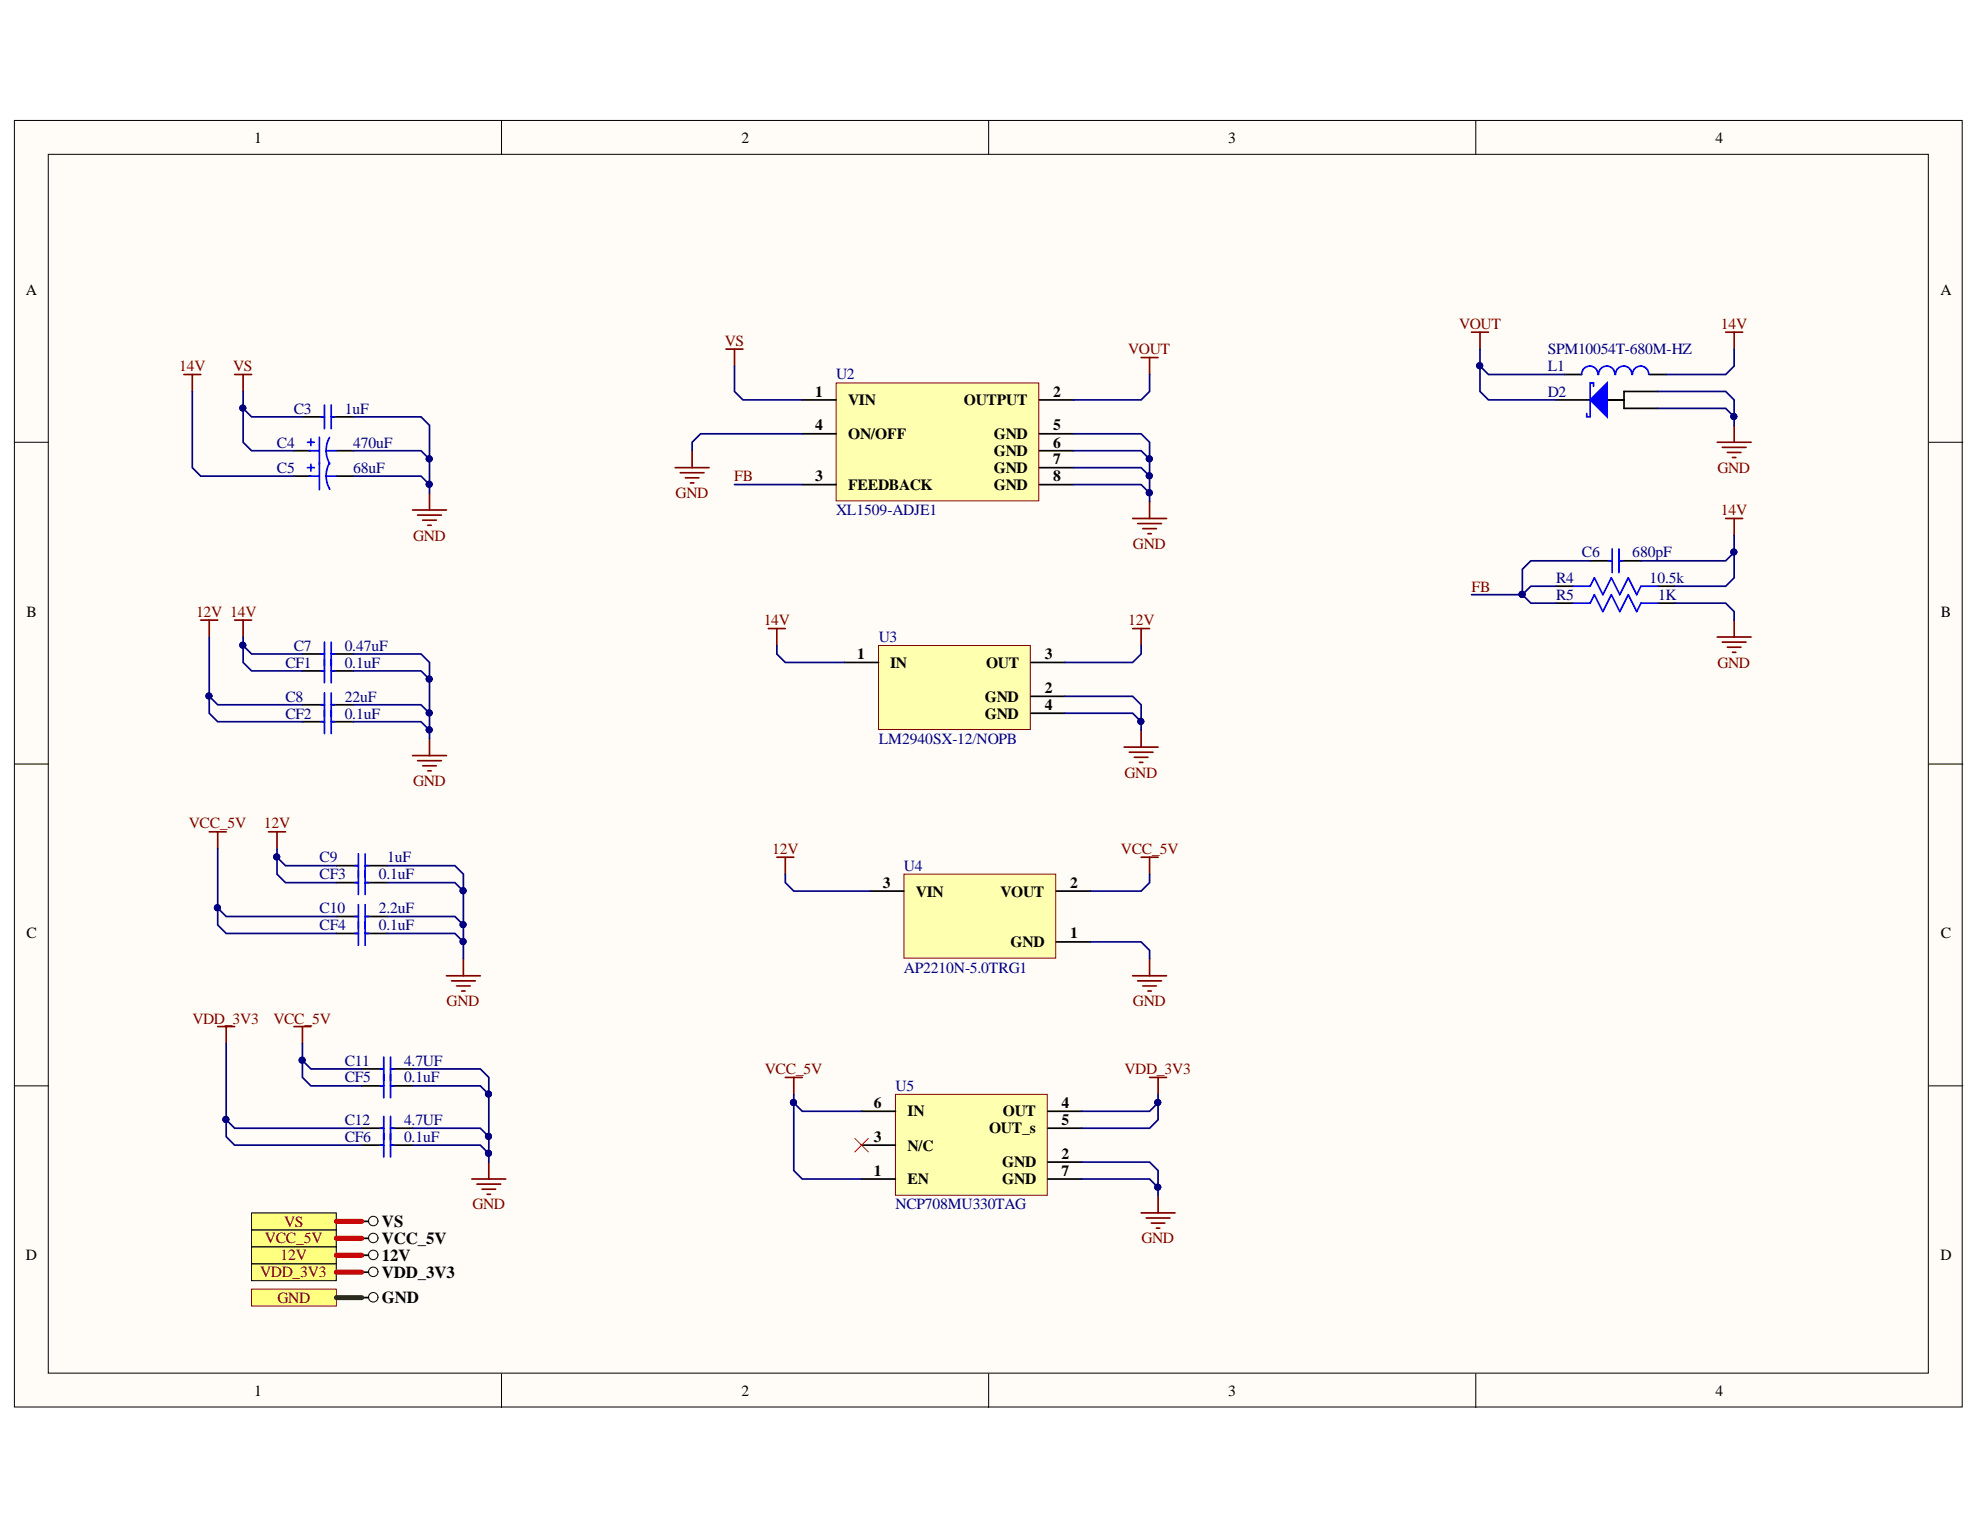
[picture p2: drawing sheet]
<svg xmlns="http://www.w3.org/2000/svg" width="279mm" height="216mm" viewBox="0 0 279 216" stroke-linecap="round" stroke-linejoin="round" font-family="sans-serif">
<g fill="#fffcf8" stroke="#000" stroke-width=".14">
<path d="M2 17h274.9v181.5h-274.9z"/>
<path d="M6.8 21.8h265.3v172h-265.3z"/>
</g>
<path d="M70.8 17v4.8M139.5 17v4.8M208.2 17v4.8M2 62.4h4.8M272.2 62.4h4.8M2 107.8h4.8M272.2 107.8h4.8M2 153.2h4.8M272.2 153.2h4.8M70.8 193.9v4.7M139.5 193.9v4.7M208.2 193.9v4.7" fill="none" stroke="#000" stroke-width=".14"/>
<path d="M126.4 154.4h21.4v14.3h-21.4z" fill="#ffffb0" stroke="#800000" stroke-width=".14"/>
<path d="M51 159.2h3.2M51 150.8h3.2M55.1 159.2h3.1M55.1 150.8h3.1M121.6 156.8h4.8M147.9 156.8h4.8M147.9 159.2h4.8M121.6 166.4h4.8M121.6 161.6h4.8M147.9 166.4h4.8M147.9 164h4.8" fill="none" stroke="#000" stroke-width=".24"/>
<g fill="none" stroke="#800000" stroke-width=".24">
<path d="M25.9 52.8h2.4M27.1 52.8v2.4M33.1 52.8h2.4M34.3 52.8v2.4M102.4 49.3h2.4M103.6 49.3v2.4M161 50.5h2.4M162.2 50.5v2.3M207.6 46.9h2.4M208.8 46.9v2.4M243.5 46.9h2.4M244.7 46.9v2.4"/>
<path d="M58.2 72h4.8M58.9 72.7h3.4M59.7 73.4h1.9M60.4 74.1h.4M60.6 69.6v2.4M159.8 73.2h4.8M160.5 73.9h3.4M161.3 74.6h1.9M162 75.3h.5M162.2 70.8v2.4M242.3 62.4h4.8M243 63.1h3.4"/>
<path d="M243.5 73.2h2.4M243.8 63.8h1.9M244.5 64.6h.4M244.7 60v2.4M244.7 73.2v2.4M242.3 89.9h4.8M243 90.6h3.4M243.8 91.3h1.9M244.5 92h.4M244.7 87.5v2.4M30.7 144.9h2.4M31.9 144.9v2.4"/>
<path d="M41.5 144.9h2.4M42.7 144.9v2.4M110.8 152h2.4M112 152v2.4M162.2 152h2.4M163.4 152v2.4M66.6 166.4h4.8M67.3 167.1h3.3M68 167.8h1.9M68.7 168.5h.5M69 164v2.4M161 171.2h4.8"/>
<path d="M161.7 171.9h3.4M162.5 172.6h1.9M163.2 173.3h.5M163.4 168.8v2.4"/>
</g>
<path d="M120.6 160.6l1.9 2M122.5 160.6l-1.9 2" fill="none" stroke="#f00" stroke-width=".14"/>
<path d="M53.7 159.2h.5M53.7 150.8h.5M54.2 149.2v3.3M54.2 157.5v3.4M55.1 149.2v3.3M55.1 157.5v3.4M55.1 159.2h.5M55.1 150.8h.5" fill="none" stroke="#00f" stroke-width=".24"/>
<path d="M35.5 178.3h12v2.4h-12z" fill-rule="evenodd" fill="#ffff80" stroke="#000" stroke-width=".14"/>
<circle cx="52.7" cy="179.5" r=".67" fill="none" stroke="#000" stroke-width=".14"/>
<path d="M51 179.5h1" fill="none" stroke="#000" stroke-width=".24"/>
<path d="M35.5 181.9h12v2.4h-12z" fill-rule="evenodd" fill="#ffff80" stroke="#800000" stroke-width=".14"/>
<circle cx="52.7" cy="183.1" r=".67" fill="none" stroke="#000" stroke-width=".14"/>
<path d="M51 183.1h1" fill="none" stroke="#000" stroke-width=".24"/>
<path d="M35.5 175.9h12v2.4h-12z" fill-rule="evenodd" fill="#ffff80" stroke="#000" stroke-width=".14"/>
<circle cx="52.7" cy="177.1" r=".67" fill="none" stroke="#000" stroke-width=".14"/>
<path d="M51 177.1h1" fill="none" stroke="#000" stroke-width=".24"/>
<path d="M29.5 117.4h2.4M30.7 117.4v2.4M37.9 117.4h2.4M39.1 117.4v2.4M63 137.7h4.8M63.7 138.4h3.4M64.4 139.1h1.9M65.2 139.8h.4M65.4 135.3v2.4" fill="none" stroke="#800000" stroke-width=".24"/>
<path d="M35.5 173.5h12v2.4h-12z" fill-rule="evenodd" fill="#ffff80" stroke="#000" stroke-width=".14"/>
<circle cx="52.7" cy="174.7" r=".67" fill="none" stroke="#000" stroke-width=".14"/>
<path d="M47.5 122.2h3.1M51.5 122.2h3.1M51 174.7h1" fill="none" stroke="#000" stroke-width=".24"/>
<path d="M50.1 122.2h.5M50.6 120.5v3.3M51.5 120.5v3.3M51.5 122.2h.5" fill="none" stroke="#00f" stroke-width=".24"/>
<path d="M109.6 121h2.4M110.8 121v2.4M159.8 137.7h4.8M160.5 138.4h3.4M161 121h2.4M161.3 139.1h1.9M162 139.8h.5M162.2 121v2.4M162.2 135.3v2.4" fill="none" stroke="#800000" stroke-width=".24"/>
<path d="M124 91.1h21.4v11.8h-21.4z" fill="#ffffb0" stroke="#800000" stroke-width=".14"/>
<path d="M42.7 99.5h3.1M46.7 99.5h3.1M119.2 93.5h4.8M145.5 93.5h4.8M145.5 98.3h4.8M145.5 100.6h4.8" fill="none" stroke="#000" stroke-width=".24"/>
<g fill="none" stroke="#800000" stroke-width=".24">
<path d="M28.3 87.5h2.4M29.5 87.5v2.4M33.1 87.5h2.4M34.3 87.5v2.4M108.4 88.7h2.4M109.6 88.7v2.4M159.8 88.7h2.4M161 88.7v2.4M58.2 106.6h4.8M58.9 107.3h3.4M59.7 108.1h1.9M60.4 108.8h.4"/>
<path d="M60.6 104.2v2.4M158.6 105.4h4.8M159.4 106.1h3.3M160.1 106.9h1.9M160.8 107.6h.5M161 103v2.4"/>
</g>
<path d="M45.3 99.5h.5M45.8 97.8v3.3M46.7 97.8v3.3M46.7 99.5h.5" fill="none" stroke="#00f" stroke-width=".24"/>
<path d="M127.6 123.4h21.4v11.8h-21.4z" fill="#ffffb0" stroke="#800000" stroke-width=".14"/>
<path d="M122.8 125.7h4.8M149.1 132.9h4.8M149.1 125.7h4.8" fill="none" stroke="#000" stroke-width=".24"/>
<path d="M35.5 171.2h12v2.3h-12z" fill-rule="evenodd" fill="#ffff80" stroke="#000" stroke-width=".14"/>
<circle cx="52.7" cy="172.3" r=".67" fill="none" stroke="#000" stroke-width=".14"/>
<path d="M219.6 56.4h4.8M233.9 55.2h-4.7v1.2h-2.4h2.4v1.2h4.7M51 172.3h1" fill="none" stroke="#000" stroke-width=".24"/>
<path d="M224.9 54.5v-.5h-.5v4.8h-.5v-.5" fill="none" stroke="#00f" stroke-width=".24"/>
<path d="M224.4 56.4l2.4-2.4v4.8z" fill="#00f"/>
<path d="M224.4 56.4l2.4-2.4v4.8z" fill="none" stroke="#00f" stroke-width=".24"/>
<path d="M118 54h28.6v16.7h-28.6z" fill="#ffffb0" stroke="#800000" stroke-width=".14"/>
<g fill="none" stroke="#000" stroke-width=".24">
<path d="M42.7 58.8h3.1M46.7 58.8h3.1M113.2 56.4h4.8M146.7 56.4h4.8M220.8 52.8h2.4M232.8 52.8h2.3M41.5 63.6h2.4M41.5 67.2h2.4M47.5 63.6h2.3M47.5 67.2h2.3M113.2 68.4h4.8M113.2 61.2h4.8"/>
<path d="M146.7 68.4h4.8M146.7 61.2h4.8M146.7 63.6h4.8M146.7 66h4.8M224.4 79.1h3.1M228.4 79.1h3.2M42.7 94.7h3.1M42.7 92.3h3.1M46.7 94.7h3.1M46.7 92.3h3.1M219.6 85.1h2.4M219.6 82.7h2.4"/>
<path d="M233.9 85.1h2.4M233.9 82.7h2.4M42.7 101.8h3.1M46.7 101.8h3.1M47.5 124.5h3.1M47.5 129.3h3.1M47.5 131.7h3.1M51.5 124.5h3.1M51.5 129.3h3.1M51.5 131.7h3.1M51 153.2h3.2M55.1 153.2h3.1"/>
<path d="M51 161.6h3.2M55.1 161.6h3.1"/>
</g>
<path d="M95.3 66h4.8M96 66.7h3.3M96.7 67.4h1.9M97.4 68.1h.5M97.7 63.6v2.4" fill="none" stroke="#800000" stroke-width=".24"/>
<g fill="none" stroke="#00f" stroke-width=".24">
<path d="M45.3 58.8h.5M45.8 57.1v3.4M46.7 57.1v3.4M46.7 58.8h.5M225.5 52.8a1.15 1.15 0 0 0-1.2-1.1 1.15 1.15 0 0 0-1.1 1.1M227.9 52.8a1.15 1.15 0 0 0-1.2-1.1 1.15 1.15 0 0 0-1.1 1.1M230.3 52.8a1.15 1.15 0 0 0-1.2-1.1 1.15 1.15 0 0 0-1.1 1.1M232.7 52.8a1.15 1.15 0 0 0-1.2-1.1 1.15 1.15 0 0 0-1.1 1.1M43.4 66h.9M43.4 62.4h.9M43.6 67.2h1.5M43.6 63.6h1.5"/>
<path d="M43.9 61.9v1M43.9 65.5v1M45.1 61.7v7.4M46 67.2h1.5M46 63.6h1.5M46 67.2l.1 .8 .4 1M46 63.6l.1 .8 .4 1M46.5 65.3l-.4 1.1-.1 .8M46.5 61.7l-.4 1.1-.1 .8M227 79.1h.5M227.5 77.5v3.3M228.4 77.5v3.3"/>
<path d="M228.4 79.1h.5M45.3 94.7h.5M45.3 92.3h.5M45.8 90.6v5.7M46.7 90.6v5.7M46.7 94.7h.5M46.7 92.3h.5M222 85.1h2.4l.6-1.2 1.2 2.4 1.2-2.4 1.2 2.4 1.2-2.4 1.2 2.4 .6-1.2h2.3M222 82.7h2.4l.6-1.2 1.2 2.4 1.2-2.4 1.2 2.4 1.2-2.4 1.2 2.4 .6-1.2h2.3M45.3 101.8h.5M45.8 100.2v3.3M46.7 100.2v3.3"/>
<path d="M46.7 101.8h.5M50.1 124.5h.5M50.1 129.3h.5M50.1 131.7h.5M50.6 122.9v3.3M50.6 127.7v5.7M51.5 122.9v3.3M51.5 127.7v5.7M51.5 124.5h.5M51.5 129.3h.5M51.5 131.7h.5M53.7 153.2h.5"/>
<path d="M54.2 151.6v3.3M54.2 159.9v3.4M55.1 151.6v3.3M55.1 159.9v3.4M55.1 153.2h.5M53.7 161.6h.5M55.1 161.6h.5"/>
</g>
<g fill="none" stroke="#000080" stroke-width=".24">
<path d="M27.1 55.2v10.8l1.2 1.2h13.2M34.3 55.2v7.2l1.2 1.2h6M34.3 57.6l1.2 1.2h7.2M49.8 58.8h9.6l1.2 1.2v4.8M103.6 51.7v3.5l1.2 1.2h8.4M162.2 52.8v2.4l-1.2 1.2h-9.5M208.8 49.3v5.9l1.2 1.2h9.6M208.8 51.7l1.2 1.1h10.8M233.9 57.6h9.6l1.2 1.2M233.9 55.2h9.6l1.2 1.2v3.6M244.7 49.3v2.4l-1.2 1.1h-8.4M49.8 67.2h9.6l1.2 1.2"/>
<path d="M49.8 63.6h9.6l1.2 1.2v4.8M103.6 68.4h9.6M113.2 61.2h-14.3l-1.2 1.2v1.2M151.5 68.4h9.5l1.2 1.2v1.2M151.5 66h9.5l1.2 1.2v2.4M151.5 63.6h9.5l1.2 1.2v2.4M151.5 61.2h9.5l1.2 1.2v2.4M224.4 79.1h-8.4l-1.2 1.2v3.6l1.2-1.2h3.6M244.7 75.6v5.9l-1.2 1.2h-7.2M244.7 77.9l-1.2 1.2h-11.9M29.5 98.3v2.3l1.2 1.2h12M29.5 89.9v8.4l1.2 1.2h12"/>
<path d="M34.3 91.1v2.4l1.2 1.2h7.2M34.3 89.9v1.2l1.2 1.2h7.2M49.8 99.5h9.6l1.2 1.1M49.8 94.7h9.6l1.2 1.2M49.8 92.3h9.6l1.2 1.2v10.7M109.6 91.1v1.2l1.2 1.2h8.4M150.3 98.3h9.5l1.2 1.2v3.5M161 91.1v1.2l-1.2 1.2h-9.5M207.6 83.9h7.2l1.2 1.2h3.6M236.3 85.1h7.2l1.2 1.2v1.2M30.7 119.8v8.3l1.2 1.2h15.6M39.1 119.8v1.2l1.2 1.2h7.2"/>
<path d="M49.8 101.8h9.6l1.2 1.2M150.3 100.6h9.5l1.2 1.2M30.7 128.1v2.4l1.2 1.2h15.6M39.1 121v2.4l1.2 1.1h7.2M54.6 122.2h9.6l1.2 1.2v9.5l-1.2-1.2h-9.6M54.6 129.3h9.6l1.2 1.2M54.6 124.5h9.6l1.2 1.2M65.4 132.9v2.4M110.8 123.4v1.1l1.2 1.2h10.8M153.9 132.9h7.1l1.2 1.2v1.2M162.2 123.4v1.1l-1.2 1.2h-7.1M31.9 158v2.4l1.2 1.2h17.9"/>
<path d="M31.9 147.3v10.7l1.2 1.2h17.9M42.7 149.6v2.4l1.2 1.2h7.1M42.7 147.3v2.3l1.2 1.2h7.1M58.2 159.2h9.6l1.2 1.2M58.2 153.2h9.6l1.2 1.2M58.2 150.8h9.6l1.2 1.2v12M112 155.6v9.6l1.2 1.2h8.4M112 154.4v1.2l1.2 1.2h8.4M163.4 155.6v2.4l-1.2 1.2h-9.5M163.4 154.4v1.2l-1.2 1.2h-9.5M58.2 161.6h9.6l1.2 1.2M152.7 166.4h9.5l1.2 1.2v1.2"/>
<path d="M152.7 164h9.5l1.2 1.2v2.4"/>
</g>
<g fill="#000080" stroke="#000080" stroke-width=".14">
<circle cx="244.7" cy="77.9" r=".43"/>
<circle cx="29.5" cy="98.2" r=".43"/>
<circle cx="30.7" cy="128.1" r=".43"/>
<circle cx="31.9" cy="158" r=".43"/>
<circle cx="34.3" cy="91" r=".43"/>
<circle cx="34.3" cy="57.6" r=".43"/>
<circle cx="39" cy="120.9" r=".43"/>
<circle cx="42.6" cy="149.6" r=".43"/>
<circle cx="60.6" cy="103" r=".43"/>
<circle cx="60.6" cy="100.6" r=".43"/>
<circle cx="60.6" cy="95.8" r=".43"/>
<circle cx="60.6" cy="68.3" r=".43"/>
<circle cx="60.6" cy="64.8" r=".43"/>
<circle cx="65.3" cy="132.9" r=".43"/>
<circle cx="65.3" cy="130.5" r=".43"/>
<circle cx="65.3" cy="125.7" r=".43"/>
<circle cx="68.9" cy="162.7" r=".43"/>
<circle cx="68.9" cy="160.4" r=".43"/>
<circle cx="68.9" cy="154.4" r=".43"/>
<circle cx="112" cy="155.6" r=".43"/>
<circle cx="161" cy="101.8" r=".43"/>
<circle cx="162.2" cy="69.5" r=".43"/>
<circle cx="162.2" cy="67.1" r=".43"/>
<circle cx="162.2" cy="64.8" r=".43"/>
<circle cx="163.4" cy="167.5" r=".43"/>
<circle cx="163.4" cy="155.6" r=".43"/>
<circle cx="214.8" cy="83.9" r=".43"/>
<circle cx="208.8" cy="51.6" r=".43"/>
<circle cx="244.7" cy="58.8" r=".43"/>
</g>
<path d="M47.5 183.1h3.5" fill="none" stroke="#274e13" stroke-width=".72"/>
<path d="M47.5 179.5h3.5M47.5 177.1h3.5M47.5 174.7h3.5M47.5 172.3h3.5" fill="none" stroke="#f00" stroke-width=".72"/>
<g font-size="2.4">
<text x="53.9" y="173.2">VS</text>
<text x="53.9" y="177.9">12V</text>
<text x="53.9" y="175.6">VCC_5V</text>
<text x="53.9" y="180.3">VDD_3V3</text>
<text x="53.9" y="183.9">GND</text>
</g>
<g font-size="2.2">
<text x="35.9" y="20.1">1</text>
<text x="104.6" y="20.1">2</text>
<text x="173.3" y="20.1">3</text>
<text x="242.1" y="20.1">4</text>
<text x="3.6" y="41.6">A</text>
<text x="273.8" y="41.6">A</text>
<text x="115" y="56">1</text>
<text x="119.7" y="57.2">VIN</text>
<text x="136" y="57.2">OUTPUT</text>
<text x="148.6" y="56">2</text>
<text x="115" y="60.7">4</text>
<text x="119.7" y="61.9">ON/OFF</text>
<text x="140.2" y="61.9">GND</text>
<text x="140.2" y="64.4">GND</text>
<text x="148.6" y="60.7">5</text>
<text x="148.6" y="63.2">6</text>
<text x="148.6" y="65.5">7</text>
<text x="115" y="67.9">3</text>
<text x="119.7" y="69.1">FEEDBACK</text>
<text x="140.2" y="66.7">GND</text>
<text x="140.2" y="69.1">GND</text>
<text x="148.6" y="67.9">8</text>
<text x="3.7" y="87">B</text>
<text x="273.9" y="87">B</text>
<text x="121" y="93">1</text>
<text x="125.6" y="94.2">IN</text>
<text x="139.1" y="94.2">OUT</text>
<text x="147.4" y="93">3</text>
<text x="139" y="99">GND</text>
<text x="139" y="101.4">GND</text>
<text x="147.4" y="97.8">2</text>
<text x="147.4" y="100.2">4</text>
<text x="124.6" y="125.2">3</text>
<text x="151" y="125.2">2</text>
<text x="129.3" y="126.5">VIN</text>
<text x="141.2" y="126.5">VOUT</text>
<text x="3.7" y="132.4">C</text>
<text x="142.6" y="133.6">GND</text>
<text x="151" y="132.4">1</text>
<text x="273.9" y="132.4">C</text>
<text x="123.3" y="161.1">3</text>
<text x="123.3" y="156.4">6</text>
<text x="128.1" y="157.5">IN</text>
<text x="139.6" y="159.9">OUT_s</text>
<text x="141.5" y="157.5">OUT</text>
<text x="149.8" y="156.4">4</text>
<text x="149.8" y="158.7">5</text>
<text x="123.3" y="165.9">1</text>
<text x="128.1" y="167.1">EN</text>
<text x="128.1" y="162.4">N/C</text>
<text x="141.4" y="164.7">GND</text>
<text x="141.4" y="167.1">GND</text>
<text x="149.8" y="163.5">2</text>
<text x="149.8" y="165.9">7</text>
<text x="3.6" y="177.8">D</text>
<text x="273.8" y="177.8">D</text>
<text x="35.9" y="196.9">1</text>
<text x="104.6" y="196.9">2</text>
<text x="173.3" y="196.9">3</text>
<text x="242.1" y="196.9">4</text>
</g>
<g font-size="2.2" fill="#800000">
<text x="205.9" y="46.4">VOUT</text>
<text x="242.9" y="46.4">14V</text>
<text x="25.3" y="52.4">14V</text>
<text x="32.9" y="52.4">VS</text>
<text x="102.3" y="48.8">VS</text>
<text x="159.2" y="50">VOUT</text>
<text x="95.3" y="70.3">GND</text>
<text x="103.6" y="67.9">FB</text>
<text x="242.3" y="66.7">GND</text>
<text x="58.3" y="76.3">GND</text>
<text x="159.9" y="77.5">GND</text>
<text x="242.9" y="72.7">14V</text>
<text x="207.7" y="83.5">FB</text>
<text x="27.7" y="87">12V 14V</text>
<text x="107.8" y="88.2">14V</text>
<text x="159.2" y="88.2">12V</text>
<text x="242.3" y="94.2">GND</text>
<text x="58.3" y="111">GND</text>
<text x="158.7" y="109.8">GND</text>
<text x="26.6" y="116.9">VCC_5V</text>
<text x="37.2" y="116.9">12V</text>
<text x="108.9" y="120.5">12V</text>
<text x="158.2" y="120.5">VCC_5V</text>
<text x="63" y="142">GND</text>
<text x="159.9" y="142">GND</text>
<text x="27.2" y="144.4">VDD_3V3</text>
<text x="38.6" y="144.4">VCC_5V</text>
<text x="107.9" y="151.5">VCC_5V</text>
<text x="158.7" y="151.5">VDD_3V3</text>
<text x="40.1" y="173.1">VS</text>
<text x="66.7" y="170.7">GND</text>
<text x="37.4" y="175.5">VCC_5V</text>
<text x="39.6" y="177.8">12V</text>
<text x="161.1" y="175.5">GND</text>
<text x="36.7" y="180.2">VDD_3V3</text>
<text x="39.2" y="183.8">GND</text>
</g>
<g font-size="2.2" fill="#000080">
<text x="118" y="53.5">U2</text>
<text x="218.4" y="52.4">L1</text>
<text x="218.4" y="50">SPM10054T-680M-HZ</text>
<text x="41.4" y="58.4">C3</text>
<text x="48.6" y="58.4">1uF</text>
<text x="218.4" y="56">D2</text>
<text x="39.1" y="63.2">C4</text>
<text x="49.8" y="63.2">470uF</text>
<text x="39.1" y="66.7">C5</text>
<text x="49.8" y="66.7">68uF</text>
<text x="118" y="72.7">XL1509-ADJE1</text>
<text x="219.6" y="82.3">R4</text>
<text x="223.2" y="78.6">C6</text>
<text x="230.3" y="78.6">680pF</text>
<text x="232.8" y="82.3">10.5k</text>
<text x="219.6" y="84.7">R5</text>
<text x="234" y="84.7">1K</text>
<text x="40.3" y="94.2">CF1</text>
<text x="41.4" y="91.8">C7</text>
<text x="48.6" y="94.2">0.1uF</text>
<text x="48.6" y="91.8">0.47uF</text>
<text x="124" y="90.7">U3</text>
<text x="40.3" y="99">C8</text>
<text x="40.3" y="101.4">CF2</text>
<text x="48.6" y="99">22uF</text>
<text x="48.6" y="101.4">0.1uF</text>
<text x="124" y="104.9">LM2940SX-12/NOPB</text>
<text x="45.1" y="121.7">C9</text>
<text x="45.1" y="124.1">CF3</text>
<text x="53.5" y="124.1">0.1uF</text>
<text x="54.6" y="121.7">1uF</text>
<text x="127.6" y="122.9">U4</text>
<text x="45.1" y="128.9">C10</text>
<text x="45.1" y="131.2">CF4</text>
<text x="53.5" y="128.9">2.2uF</text>
<text x="53.5" y="131.2">0.1uF</text>
<text x="127.6" y="137.2">AP2210N-5.0TRG1</text>
<text x="48.6" y="150.4">C11</text>
<text x="48.6" y="152.7">CF5</text>
<text x="57" y="150.4">4.7UF</text>
<text x="57" y="152.7">0.1uF</text>
<text x="126.4" y="154">U5</text>
<text x="48.6" y="158.7">C12</text>
<text x="48.6" y="161.1">CF6</text>
<text x="57" y="158.7">4.7UF</text>
<text x="57" y="161.1">0.1uF</text>
<text x="126.4" y="170.7">NCP708MU330TAG</text>
</g>
</svg>
